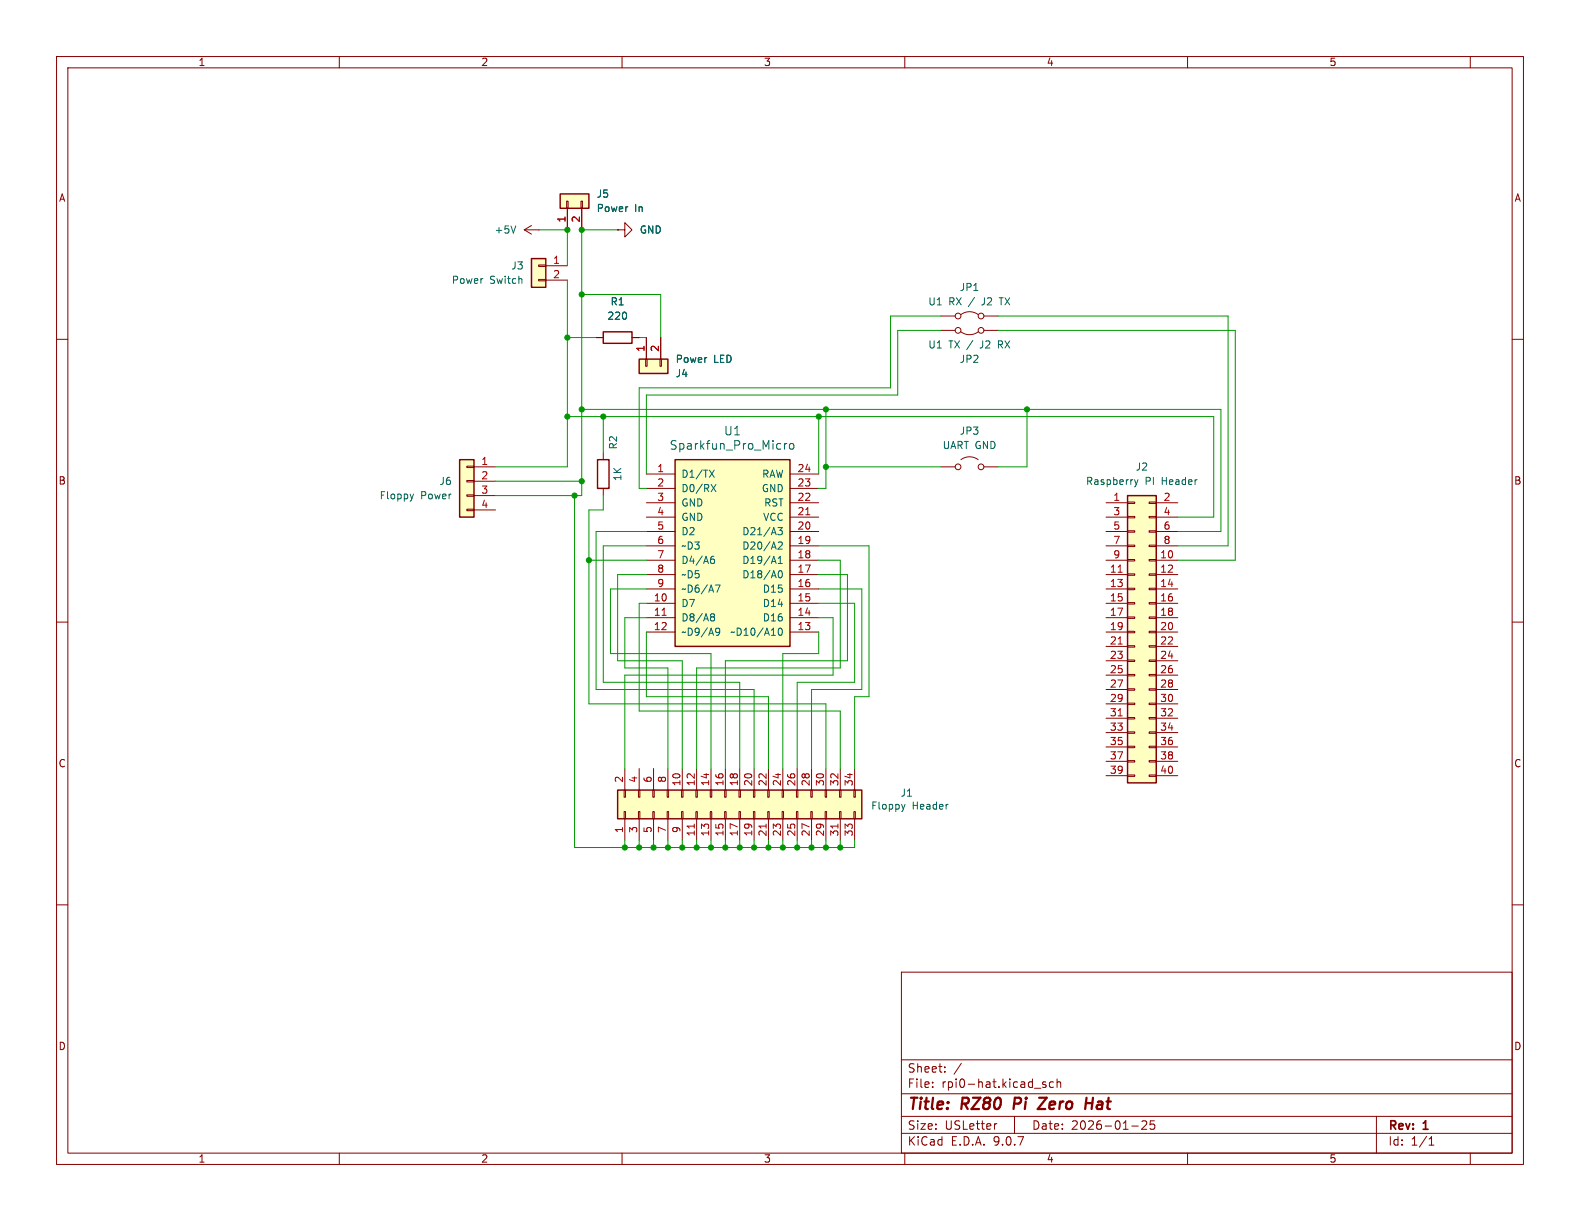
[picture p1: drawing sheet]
<svg xmlns="http://www.w3.org/2000/svg" width="279mm" height="216mm" viewBox="0 0 279 216" stroke-linecap="round" stroke-linejoin="round" font-family="sans-serif">
<g fill="none" stroke="#840000" stroke-width=".18">
<path d="M10 10h259.4v195.9h-259.4zM12 12h255.4v191.9h-255.4zM60 10v2M110 10v2M160 10v2M210 10v2M260 10v2M10 60h2M267.4 60h2M10 110h2M267.4 110h2M10 160h2"/>
<path d="M159.4 171.9h108v32h-108zM267.4 160h2M159.4 197.4h108M159.4 193.4h108M159.4 187.4h108M164.9 192.1v.2M164.9 191.4v.1M167.1 189.4v.2M167.1 188.7v.1M170 188l-1.3 1.9M176.3 198.7l-.3 .1M179.4 197.4v3"/>
<path d="M182.9 192.4h1.2M184.9 191.4l-.3-.1-.2 .2v.2l.5 .2v.3h-.5M186.3 191.4l-.4-.1-.3 .3v.4l.1 .2h.6M186.9 191.4l.2-.1 .4 .1 .1 .9M186.9 190.8v1.5M200.1 199.1h1.2M201.9 198.3l.6-.1 .2 .1 .1 .3-.9 1.1h.9M204.1 198.2h-.7v.7l.2-.1h.5l.1 .2-.1 .5-.2 .2-.5-.2M243.4 197.4v6.5M60 203.9v2M110 203.9v2M159.4 200.4h108"/>
<path d="M160 203.9v2M210 203.9v2M252.7 202.5h.9M252.7 201.4l.4-.4v1.5M260 203.9v2"/>
</g>
<path d="M179.5 194.1l-.3 2M183.8 194.1h1.3l-1.6 2h1.3M192 195.1h1.2M193.3 194.1l-.3 2" fill="none" stroke="#840000" stroke-width=".4"/>
<path d="M81.3 81.3h2.5v10.1h-2.5z" fill="#ffffc2"/>
<path d="M81.3 81.3h2.5v10.1h-2.5z" fill="none" stroke="#840000" stroke-width=".25"/>
<path d="M82.5 82.4h1.3v.3h-1.3zM82.5 85h1.3v.2h-1.3zM82.5 87.5h1.3v.3h-1.3zM82.5 90h1.3v.3h-1.3zM83.8 82.6h3.8M83.8 85.1h3.8M83.8 87.6h3.8M83.8 90.2h3.8" fill="none" stroke="#840000" stroke-width=".18"/>
<path d="M73.1 87.4l-.3 .8" fill="none" stroke="#006464" stroke-width=".18"/>
<path d="M109.2 139.7h43.2v5.1h-43.2z" fill="#ffffc2"/>
<path d="M109.2 139.7h43.2v5.1h-43.2z" fill="none" stroke="#840000" stroke-width=".25"/>
<g fill="none" stroke="#840000" stroke-width=".18">
<path d="M110.4 139.7h.2v1.3h-.2zM110.5 135.9v3.8M112.9 139.7h.3v1.3h-.3zM113 135.9v3.8M115.4 139.7h.3v1.3h-.3zM115.6 135.9v3.8M118 139.7h.2v1.3h-.2zM118.1 135.9v3.8M120.5 139.7h.3v1.3h-.3zM120.6 135.9v3.8M123.1 139.7h.2v1.3h-.2zM123.2 135.9v3.8"/>
<path d="M125.6 139.7h.3v1.3h-.3zM125.7 135.9v3.8M128.1 139.7h.3v1.3h-.3zM128.3 135.9v3.8M130.7 139.7h.2v1.3h-.2zM130.8 135.9v3.8M133.2 139.7h.3v1.3h-.3zM133.3 135.9v3.8M135.8 139.7h.2v1.3h-.2zM135.9 135.9v3.8M138.3 139.7h.3v1.3h-.3zM138.4 135.9v3.8"/>
<path d="M140.8 139.7h.3v1.3h-.3zM141 135.9v3.8M143.4 139.7h.2v1.3h-.2zM143.5 135.9v3.8M145.9 139.7h.3v1.3h-.3zM146 135.9v3.8M148.5 139.7h.2v1.3h-.2zM148.6 135.9v3.8M151 139.7h.3v1.3h-.3zM151.1 135.9v3.8M110.4 143.5h.2v1.3h-.2zM110.5 144.8v3.8"/>
<path d="M112.9 143.5h.3v1.3h-.3zM113 144.8v3.8M115.4 143.5h.3v1.3h-.3zM115.6 144.8v3.8M118 143.5h.2v1.3h-.2zM118.1 144.8v3.8M120.5 143.5h.3v1.3h-.3zM120.6 144.8v3.8M123.1 143.5h.2v1.3h-.2zM123.2 144.8v3.8M125.6 143.5h.3v1.3h-.3zM125.7 144.8v3.8"/>
<path d="M128.1 143.5h.3v1.3h-.3zM128.3 144.8v3.8M130.7 143.5h.2v1.3h-.2zM130.8 144.8v3.8M133.2 143.5h.3v1.3h-.3zM133.3 144.8v3.8M135.8 143.5h.2v1.3h-.2zM135.9 144.8v3.8M138.3 143.5h.3v1.3h-.3zM138.4 144.8v3.8M140.8 143.5h.3v1.3h-.3zM141 144.8v3.8"/>
<path d="M143.4 143.5h.2v1.3h-.2zM143.5 144.8v3.8M145.9 143.5h.3v1.3h-.3zM146 144.8v3.8M148.5 143.5h.2v1.3h-.2zM148.6 144.8v3.8M151 143.5h.3v1.3h-.3zM151.1 144.8v3.8"/>
</g>
<path d="M122.8 145.7v.7M135.5 145.7v.7M148.2 145.7v.7" fill="none" stroke="#a90000" stroke-width=".18"/>
<path d="M160 142.2l-.3 .9" fill="none" stroke="#006464" stroke-width=".18"/>
<path d="M199.4 87.6h5.1v50.8h-5.1z" fill="#ffffc2"/>
<path d="M106.7 58.7h5.1v2h-5.1zM105.7 81.3h2v5.1h-2zM199.4 87.6h5.1v50.8h-5.1z" fill="none" stroke="#840000" stroke-width=".25"/>
<g fill="none" stroke="#840000" stroke-width=".18">
<path d="M105.4 59.7h1.3M111.8 59.7h1.2M106.7 80v1.3M106.7 86.4v1.2M195.6 88.9h3.8M195.6 91.4h3.8M195.6 94h3.8M195.6 96.5h3.8M195.6 99.1h3.8M199.4 88.8h1.3v.2h-1.3zM199.4 91.3h1.3v.3h-1.3zM199.4 93.9h1.3v.2h-1.3z"/>
<path d="M199.4 96.4h1.3v.2h-1.3zM199.4 98.9h1.3v.3h-1.3zM203.2 88.8h1.3v.2h-1.3zM203.2 91.3h1.3v.3h-1.3zM203.2 93.9h1.3v.2h-1.3zM203.2 96.4h1.3v.2h-1.3zM203.2 98.9h1.3v.3h-1.3zM204.5 88.9h3.8M204.5 91.4h3.8M204.5 94h3.8M204.5 96.5h3.8M204.5 99.1h3.8"/>
<path d="M195.6 101.6h3.8M195.6 104.1h3.8M195.6 106.7h3.8M195.6 109.2h3.8M195.6 111.8h3.8M195.6 114.3h3.8M195.6 116.8h3.8M195.6 119.4h3.8M199.4 101.5h1.3v.2h-1.3zM199.4 104h1.3v.3h-1.3zM199.4 106.6h1.3v.2h-1.3zM199.4 109.1h1.3v.2h-1.3z"/>
<path d="M199.4 111.6h1.3v.3h-1.3zM199.4 114.2h1.3v.2h-1.3zM199.4 116.7h1.3v.3h-1.3zM199.4 119.3h1.3v.2h-1.3zM203.2 101.5h1.3v.2h-1.3zM203.2 104h1.3v.3h-1.3zM203.2 106.6h1.3v.2h-1.3zM203.2 109.1h1.3v.2h-1.3zM203.2 111.6h1.3v.3h-1.3zM203.2 114.2h1.3v.2h-1.3zM203.2 116.7h1.3v.3h-1.3zM203.2 119.3h1.3v.2h-1.3z"/>
<path d="M204.5 101.6h3.8M204.5 104.1h3.8M204.5 106.7h3.8M204.5 109.2h3.8M204.5 111.8h3.8M204.5 114.3h3.8M204.5 116.8h3.8M204.5 119.4h3.8M195.6 121.9h3.8M195.6 124.5h3.8M195.6 127h3.8M195.6 129.5h3.8"/>
<path d="M195.6 132.1h3.8M195.6 134.6h3.8M195.6 137.2h3.8M199.4 121.8h1.3v.2h-1.3zM199.4 124.3h1.3v.3h-1.3zM199.4 126.9h1.3v.2h-1.3zM199.4 129.4h1.3v.3h-1.3zM199.4 132h1.3v.2h-1.3zM199.4 134.5h1.3v.2h-1.3zM199.4 137h1.3v.3h-1.3zM203.2 121.8h1.3v.2h-1.3zM203.2 124.3h1.3v.3h-1.3z"/>
<path d="M203.2 126.9h1.3v.2h-1.3zM203.2 129.4h1.3v.3h-1.3zM203.2 132h1.3v.2h-1.3zM203.2 134.5h1.3v.2h-1.3zM203.2 137h1.3v.3h-1.3zM204.5 121.9h3.8M204.5 124.5h3.8M204.5 127h3.8M204.5 129.5h3.8M204.5 132.1h3.8M204.5 134.6h3.8M204.5 137.2h3.8"/>
</g>
<path d="M197.7 101.2h.8M197.7 113.9h.8M197.7 126.6h.8" fill="none" stroke="#a90000" stroke-width=".18"/>
<path d="M200.6 84.8l.3 .9M200.9 85.7l-.3 .4M201.2 84.8l-.3 .9" fill="none" stroke="#006464" stroke-width=".18"/>
<path d="M113 63.5h5.1v2.5h-5.1z" fill="#ffffc2"/>
<path d="M113 63.5h5.1v2.5h-5.1z" fill="none" stroke="#840000" stroke-width=".25"/>
<g fill="none" stroke="#840000" stroke-width=".18">
<path d="M114.3 59.7v3.8M116.8 59.7v3.8M166.4 55.9h2.5M166.4 58.4h2.5M169.9 55.6a2.54 2.54 0 0 1 3.1 0M169.9 58.7a2.54 2.54 0 0 0 3.1 0M174 55.9h2.5M174 58.4h2.5M114.2 63.5h.2v1.3h-.2zM116.7 63.5h.3v1.3h-.3z"/>
<circle cx="169.4" cy="58.4" r=".51"/>
<circle cx="169.4" cy="55.9" r=".51"/>
<circle cx="173.5" cy="58.4" r=".51"/>
<circle cx="173.5" cy="55.9" r=".51"/>
</g>
<path d="M99.1 34.3h5v2.5h-5z" fill="#ffffc2"/>
<path d="M99.1 34.3h5v2.5h-5z" fill="none" stroke="#840000" stroke-width=".25"/>
<path d="M100.2 35.6h.3v1.2h-.3zM100.3 36.8v3.8M102.7 35.6h.3v1.2h-.3zM102.9 36.8v3.8" fill="none" stroke="#840000" stroke-width=".18"/>
<path d="M119.4 81.3h20.3v33h-20.3z" fill="#ffffc2"/>
<path d="M119.4 81.3h20.3v33h-20.3z" fill="none" stroke="#840000" stroke-width=".25"/>
<g fill="none" stroke="#840000" stroke-width=".18">
<path d="M109.2 40.6h1.3v-1.2l1.3 1.2-1.3 1.3v-1.3M109.2 40.6h.1M114.3 83.8h5.1M114.3 86.4h5.1M114.3 88.9h5.1M114.3 91.4h5.1M114.3 94h5.1M114.3 96.5h5.1M114.3 99.1h5.1M139.7 83.8h5.1M139.7 86.4h5.1M139.7 88.9h5.1"/>
<path d="M139.7 91.4h5.1M139.7 94h5.1M139.7 96.5h5.1M139.7 99.1h5.1M114.3 101.6h5.1M114.3 104.1h5.1M114.3 106.7h5.1M114.3 109.2h5.1M114.3 111.8h5.1M139.7 101.6h5.1M139.7 104.1h5.1M139.7 106.7h5.1"/>
<path d="M139.7 109.2h5.1M139.7 111.8h5.1"/>
</g>
<g fill="none" stroke="#006464" stroke-width=".18">
<path d="M138.7 78.4v1M139.2 78.4l-.3 .1-.2 .2M139.7 78.6l.2-.2 .4 .2 .1 .5-.2 .3h-.3l-.2-.1zM125.5 83.1l.8 1.3M125.8 85.7l.8 1.2M125.8 98.9h.3l.3 .2-.2 .5h-.4M126.2 98.4l-.4 .1M126.3 83.1l-.8 1.3M126.6 85.7l-.8 1.2M137.6 93.3h.7l-.4 .5 .4 .1v.5l-.2 .2-.5-.1M137.6 99.6h.7M137.6 96l.5-.2 .2 .4-.7 .9h.7"/>
<path d="M137.6 98.7l.4-.3v1.2M125.8 108.6l.3-.1 .2 .2 .1 .1-.3 .3M125.8 109l.1 .1M125.9 109.1h.2M125.9 109.1h-.1M126.1 109.1l.3 .2-.1 .4-.2 .1-.3-.1M126.5 103.4h.8l-.5 1.3M126.8 111.1l.4 .1a.84 .84 0 0 1-.3 1.1h-.2M127.3 111.6l-.3 .3h-.2M137.7 111.2l.2-.1a.68 .68 0 0 1 .5 .6 .68 .68 0 0 1-.5 .6l-.2-.1-.1-.3zM137.7 101l.2-.1a.68 .68 0 0 1 .5 .6 .68 .68 0 0 1-.5 .7l-.2-.1-.1-.4z"/>
</g>
<path d="M142.5 91h.7M117.1 108.8h.7" fill="none" stroke="#a90000" stroke-width=".18"/>
<path d="M94 45.7h2.5v5.1h-2.5z" fill="#ffffc2"/>
<path d="M94 45.7h2.5v5.1h-2.5z" fill="none" stroke="#840000" stroke-width=".25"/>
<g fill="none" stroke="#840000" stroke-width=".18">
<path d="M94 39.9l-1.3 .7M100.3 36.8v3.8M102.9 36.8v3.8M92.7 40.6l1.3 .8M92.7 40.6h2.5M95.2 46.9h1.3v.2h-1.3zM95.2 49.4h1.3v.3h-1.3zM95.2 40.6h.1M96.5 47h3.8M96.5 49.5h3.8M105.4 59.7h1.3M109.2 40.6h.1"/>
<path d="M111.8 59.7h1.2M114.3 59.7v3.8M116.8 59.7v3.8M166.4 82.6h2.5M169.9 81.3a2.54 2.54 0 0 1 3.1 0M174 82.6h2.5"/>
<circle cx="169.4" cy="82.6" r=".51"/>
<circle cx="173.5" cy="82.6" r=".51"/>
</g>
<path d="M91.2 39.9l-.4 1.3" fill="none" stroke="#006464" stroke-width=".18"/>
<g fill="none" stroke="#009600" stroke-width=".18">
<path d="M95.2 40.6h5.1v6.4M100.3 49.5v33.1h-12.7M100.3 59.7h5.1M102.9 52.1h13.9v7.6M109.2 40.6h-6.3v47h-15.3M113 59.7h1.3M166.4 55.9h-8.9v12.7h-44.5v17.8h1.3M166.4 58.4h-7.7v11.5h-44.4v13.9M176.5 58.4h41.9v40.7h-10.1M176.5 55.9h40.7v40.6h-8.9M100.3 73.7h114.3v17.7h-6.3M102.9 72.4h113v21.6h-7.6"/>
<path d="M106.7 73.7v6.3M144.8 73.7v10.1M146 72.4v14h-1.2M181.6 72.4v10.2h-5.1M87.6 85.1h15.3M101.6 87.6v62.3h49.5v-1.3M104.1 99.1h10.2M106.7 87.6v2.6h-2.6v34.3h41.9v11.4M114.3 96.5h-7.6v24.2h24.1v15.2M114.3 94h-8.9v27.9h27.9v14M144.8 99.1h3.8v19h-25.4v17.8M144.8 96.5h8.9v26.7h-2.6v12.7"/>
<path d="M146 82.6h20.4M114.3 101.6h-5.1v15.2h11.4v19.1M114.3 104.1h-6.4v11.5h17.8v20.3M114.3 106.7h-1.3v19h35.6v10.2M114.3 111.8v11.4h21.6v12.7M114.3 109.2h-3.8v8.9h7.6v17.8M144.8 104.1h7.6v17.8h-8.9v14M144.8 101.6h5.1v15.2h-21.6v19.1M144.8 111.8v3.8h-6.4v20.3M144.8 109.2h2.5v10.2h-36.8v16.5M144.8 106.7h6.3v14h-10.1v15.2M110.5 148.6v1.3"/>
<path d="M113 148.6v1.3M115.6 148.6v1.3M118.1 148.6v1.3M120.6 148.6v1.3M123.2 148.6v1.3M125.7 148.6v1.3M128.3 148.6v1.3M130.8 148.6v1.3M133.3 148.6v1.3M135.9 148.6v1.3M138.4 148.6v1.3M141 148.6v1.3"/>
<path d="M143.5 148.6v1.3M146 148.6v1.3M148.6 148.6v1.3"/>
</g>
<g fill="#009600" stroke="#009600" stroke-width=".18">
<circle cx="123.2" cy="149.9" r=".46"/>
<circle cx="125.7" cy="149.9" r=".46"/>
<circle cx="130.8" cy="149.9" r=".46"/>
<circle cx="128.3" cy="149.9" r=".46"/>
<circle cx="141" cy="149.9" r=".46"/>
<circle cx="133.3" cy="149.9" r=".46"/>
<circle cx="135.9" cy="149.9" r=".46"/>
<circle cx="138.4" cy="149.9" r=".46"/>
<circle cx="118.1" cy="149.9" r=".46"/>
<circle cx="120.6" cy="149.9" r=".46"/>
<circle cx="115.6" cy="149.9" r=".46"/>
<circle cx="113" cy="149.9" r=".46"/>
<circle cx="144.8" cy="73.7" r=".46"/>
<circle cx="146" cy="72.4" r=".46"/>
<circle cx="146" cy="82.6" r=".46"/>
<circle cx="181.6" cy="72.4" r=".46"/>
<circle cx="110.5" cy="149.9" r=".46"/>
<circle cx="104.1" cy="99.1" r=".46"/>
<circle cx="101.6" cy="87.6" r=".46"/>
<circle cx="102.9" cy="40.6" r=".46"/>
<circle cx="102.9" cy="52.1" r=".46"/>
<circle cx="106.7" cy="73.7" r=".46"/>
<circle cx="100.3" cy="59.7" r=".46"/>
<circle cx="102.9" cy="72.4" r=".46"/>
<circle cx="100.3" cy="40.6" r=".46"/>
<circle cx="100.3" cy="73.7" r=".46"/>
<circle cx="102.9" cy="85.1" r=".46"/>
<circle cx="143.5" cy="149.9" r=".46"/>
<circle cx="148.6" cy="149.9" r=".46"/>
<circle cx="146" cy="149.9" r=".46"/>
</g>
<g font-size="2.8" fill="#840000">
<text x="160.4" y="196.8">Title:</text>
<text x="170.1" y="196.8">RZ80</text>
<text x="180.1" y="196.8">Pi</text>
<text x="185.4" y="196.8">Zero</text>
<text x="194.4" y="196.8">Hat</text>
</g>
<g font-size="2.1" fill="#006464">
<text x="127.9" y="77.2">U1</text>
<text x="118.3" y="79.7">Sparkfun_Pro_Micro</text>
</g>
<g font-size="2.1" fill="#840000">
<text x="160.4" y="189.9">Sheet:</text>
<text x="160.4" y="192.6">File:</text>
<text x="166.5" y="192.6">rpi0-hat.kicad_sch</text>
<text x="160.4" y="202.8">KiCad</text>
<text x="160.4" y="200">Size:</text>
<text x="167.1" y="200">USLetter</text>
<text x="168.1" y="202.8">E.D.A.</text>
<text x="175.7" y="202.8">9.0.7</text>
<text x="182.4" y="200">Date:</text>
<text x="189.4" y="200">2026-01-25</text>
<text x="245.4" y="200.2">Rev:</text>
<text x="245.4" y="202.8">Id:</text>
<text x="249.5" y="202.8">1/1</text>
<text x="251.8" y="200.2">1</text>
</g>
<g font-size="1.8" fill="#840000">
<text x="35" y="11.9">1</text>
<text x="85" y="11.9">2</text>
<text x="135" y="11.9">3</text>
<text x="185" y="11.9">4</text>
<text x="235" y="11.9">5</text>
<text x="10.3" y="35.9">A</text>
<text x="267.7" y="35.9">A</text>
<text x="10.3" y="85.9">B</text>
<text x="267.7" y="85.9">B</text>
<text x="10.3" y="135.9">C</text>
<text x="267.7" y="135.9">C</text>
<text x="10.3" y="185.9">D</text>
<text x="267.7" y="185.9">D</text>
<text x="35" y="205.8">1</text>
<text x="85" y="205.8">2</text>
<text x="135" y="205.8">3</text>
<text x="185" y="205.8">4</text>
<text x="235" y="205.8">5</text>
</g>
<g font-size="1.8" fill="#006464">
<text x="105.4" y="35.2">J5</text>
<text x="87.4" y="41.5">+5V</text>
<text x="105.4" y="37.7">Power</text>
<text x="112.2" y="37.7">In</text>
<text x="113" y="41.5">GND</text>
<text x="90.3" y="47.9">J3</text>
<text x="79.8" y="50.4">Power</text>
<text x="86.6" y="50.4">Switch</text>
<text x="169.6" y="51.7">JP1</text>
<text x="107.3" y="56.7">220</text>
<text x="107.9" y="54.2">R1</text>
<text x="164.1" y="54.2">U1</text>
<text x="167.8" y="54.2">RX /</text>
<text x="173.9" y="54.2">J2</text>
<text x="177.3" y="54.2">TX</text>
<text x="119.4" y="64.4">Power</text>
<text x="126.2" y="64.4">LED</text>
<text x="164.1" y="61.8">U1</text>
<text x="167.8" y="61.8">TX /</text>
<text x="169.6" y="64.4">JP2</text>
<text x="173.6" y="61.8">J2</text>
<text x="177" y="61.8">RX</text>
<text x="119.4" y="66.9">J4</text>
<text x="169.6" y="77.1">JP3</text>
<text x="109.3" y="79.6" transform="rotate(-90 109.3 79.6)">R2</text>
<text x="166.6" y="79.6">UART GND</text>
<text x="200.7" y="83.4">J2</text>
<text x="67" y="88.5">Floppy</text>
<text x="74.4" y="88.5">Power</text>
<text x="77.6" y="86">J6</text>
<text x="110.1" y="85.2" transform="rotate(-90 110.1 85.2)">1K</text>
<text x="120.4" y="84.7">D1/TX</text>
<text x="120.4" y="87.2">D0/RX</text>
<text x="120.4" y="89.8">GND</text>
<text x="134.6" y="87.2">GND</text>
<text x="134.7" y="84.7">RAW</text>
<text x="135" y="89.8">RST</text>
<text x="191.9" y="86">Raspberry</text>
<text x="202.5" y="86">PI</text>
<text x="205.5" y="86">Header</text>
<text x="120.4" y="92.3">GND</text>
<text x="120.4" y="94.8">D2</text>
<text x="131.2" y="94.8">D21/A3</text>
<text x="134.9" y="92.3">VCC</text>
<text x="120.4" y="97.4">~D3</text>
<text x="120.4" y="99.9">D4/A6</text>
<text x="131.2" y="97.4">D20/A2</text>
<text x="131.2" y="99.9">D19/A1</text>
<text x="120.4" y="102.5">~D5</text>
<text x="120.4" y="105">~D6/A7</text>
<text x="120.4" y="107.5">D7</text>
<text x="131.2" y="102.5">D18/A0</text>
<text x="134.8" y="105">D15</text>
<text x="134.8" y="107.5">D14</text>
<text x="120.4" y="110.1">D8/A8</text>
<text x="120.4" y="112.6">~D9/A9</text>
<text x="129" y="112.6">~D10/A10</text>
<text x="134.8" y="110.1">D16</text>
<text x="154" y="143.4">Floppy</text>
<text x="159.2" y="141.1">J1</text>
<text x="161.3" y="143.4">Header</text>
</g>
<g font-size="1.8" fill="#a90000">
<text x="100.1" y="39.4" transform="rotate(-90 100.1 39.4)">1</text>
<text x="102.6" y="39.4" transform="rotate(-90 102.6 39.4)">2</text>
<text x="97.7" y="46.7">1</text>
<text x="97.7" y="49.3">2</text>
<text x="114" y="62.3" transform="rotate(-90 114 62.3)">1</text>
<text x="116.6" y="62.3" transform="rotate(-90 116.6 62.3)">2</text>
<text x="85" y="82.3">1</text>
<text x="116.1" y="83.6">1</text>
<text x="140.9" y="83.6">24</text>
<text x="85" y="84.8">2</text>
<text x="85" y="87.4">3</text>
<text x="85" y="89.9">4</text>
<text x="116.1" y="86.1">2</text>
<text x="116.1" y="88.6">3</text>
<text x="140.9" y="86.1">23</text>
<text x="140.9" y="88.6">22</text>
<text x="196.8" y="88.6">1</text>
<text x="205.7" y="88.6">2</text>
<text x="116.1" y="91.2">4</text>
<text x="116.1" y="93.7">5</text>
<text x="140.9" y="91.2">21</text>
<text x="140.9" y="93.7">20</text>
<text x="196.8" y="91.2">3</text>
<text x="196.8" y="93.7">5</text>
<text x="205.7" y="91.2">4</text>
<text x="205.7" y="93.7">6</text>
<text x="116.1" y="96.3">6</text>
<text x="116.1" y="98.8">7</text>
<text x="116.1" y="101.3">8</text>
<text x="140.9" y="96.3">19</text>
<text x="140.9" y="98.8">18</text>
<text x="140.9" y="101.3">17</text>
<text x="196.2" y="101.3">11</text>
<text x="196.8" y="96.3">7</text>
<text x="196.8" y="98.8">9</text>
<text x="205.1" y="98.8">10</text>
<text x="205.1" y="101.3">12</text>
<text x="205.7" y="96.3">8</text>
<text x="115.5" y="106.4">10</text>
<text x="116.1" y="103.9">9</text>
<text x="140.9" y="103.9">16</text>
<text x="140.9" y="106.4">15</text>
<text x="196.2" y="103.9">13</text>
<text x="196.2" y="106.4">15</text>
<text x="205.1" y="103.9">14</text>
<text x="205.1" y="106.4">16</text>
<text x="115.5" y="109">11</text>
<text x="115.5" y="111.5">12</text>
<text x="140.9" y="109">14</text>
<text x="140.9" y="111.5">13</text>
<text x="196.2" y="109">17</text>
<text x="196.2" y="111.5">19</text>
<text x="205.1" y="109">18</text>
<text x="205.1" y="111.5">20</text>
<text x="196.2" y="114">21</text>
<text x="196.2" y="116.6">23</text>
<text x="196.2" y="119.1">25</text>
<text x="205.1" y="114">22</text>
<text x="205.1" y="116.6">24</text>
<text x="205.1" y="119.1">26</text>
<text x="196.2" y="121.7">27</text>
<text x="196.2" y="124.2">29</text>
<text x="205.1" y="121.7">28</text>
<text x="205.1" y="124.2">30</text>
<text x="196.2" y="126.7">31</text>
<text x="196.2" y="129.3">33</text>
<text x="196.2" y="131.8">35</text>
<text x="205.1" y="126.7">32</text>
<text x="205.1" y="129.3">34</text>
<text x="205.1" y="131.8">36</text>
<text x="196.2" y="134.4">37</text>
<text x="196.2" y="136.9">39</text>
<text x="205.1" y="134.4">38</text>
<text x="205.1" y="136.9">40</text>
<text x="110.2" y="138.5" transform="rotate(-90 110.2 138.5)">2</text>
<text x="112.8" y="138.5" transform="rotate(-90 112.8 138.5)">4</text>
<text x="115.3" y="138.5" transform="rotate(-90 115.3 138.5)">6</text>
<text x="117.9" y="138.5" transform="rotate(-90 117.9 138.5)">8</text>
<text x="120.4" y="139.1" transform="rotate(-90 120.4 139.1)">10</text>
<text x="122.9" y="139.1" transform="rotate(-90 122.9 139.1)">12</text>
<text x="125.5" y="139.1" transform="rotate(-90 125.5 139.1)">14</text>
<text x="128" y="139.1" transform="rotate(-90 128 139.1)">16</text>
<text x="130.6" y="139.1" transform="rotate(-90 130.6 139.1)">18</text>
<text x="133.1" y="139.1" transform="rotate(-90 133.1 139.1)">20</text>
<text x="135.6" y="139.1" transform="rotate(-90 135.6 139.1)">22</text>
<text x="138.2" y="139.1" transform="rotate(-90 138.2 139.1)">24</text>
<text x="140.7" y="139.1" transform="rotate(-90 140.7 139.1)">26</text>
<text x="143.3" y="139.1" transform="rotate(-90 143.3 139.1)">28</text>
<text x="145.8" y="139.1" transform="rotate(-90 145.8 139.1)">30</text>
<text x="148.3" y="139.1" transform="rotate(-90 148.3 139.1)">32</text>
<text x="150.9" y="139.1" transform="rotate(-90 150.9 139.1)">34</text>
<text x="110.2" y="147.4" transform="rotate(-90 110.2 147.4)">1</text>
<text x="112.8" y="147.4" transform="rotate(-90 112.8 147.4)">3</text>
<text x="115.3" y="147.4" transform="rotate(-90 115.3 147.4)">5</text>
<text x="117.9" y="147.4" transform="rotate(-90 117.9 147.4)">7</text>
<text x="120.4" y="147.4" transform="rotate(-90 120.4 147.4)">9</text>
<text x="122.9" y="148" transform="rotate(-90 122.9 148)">11</text>
<text x="125.5" y="148" transform="rotate(-90 125.5 148)">13</text>
<text x="128" y="148" transform="rotate(-90 128 148)">15</text>
<text x="130.6" y="148" transform="rotate(-90 130.6 148)">17</text>
<text x="133.1" y="148" transform="rotate(-90 133.1 148)">19</text>
<text x="135.6" y="148" transform="rotate(-90 135.6 148)">21</text>
<text x="138.2" y="148" transform="rotate(-90 138.2 148)">23</text>
<text x="140.7" y="148" transform="rotate(-90 140.7 148)">25</text>
<text x="143.3" y="148" transform="rotate(-90 143.3 148)">27</text>
<text x="145.8" y="148" transform="rotate(-90 145.8 148)">29</text>
<text x="148.3" y="148" transform="rotate(-90 148.3 148)">31</text>
<text x="150.9" y="148" transform="rotate(-90 150.9 148)">33</text>
</g>
</svg>
